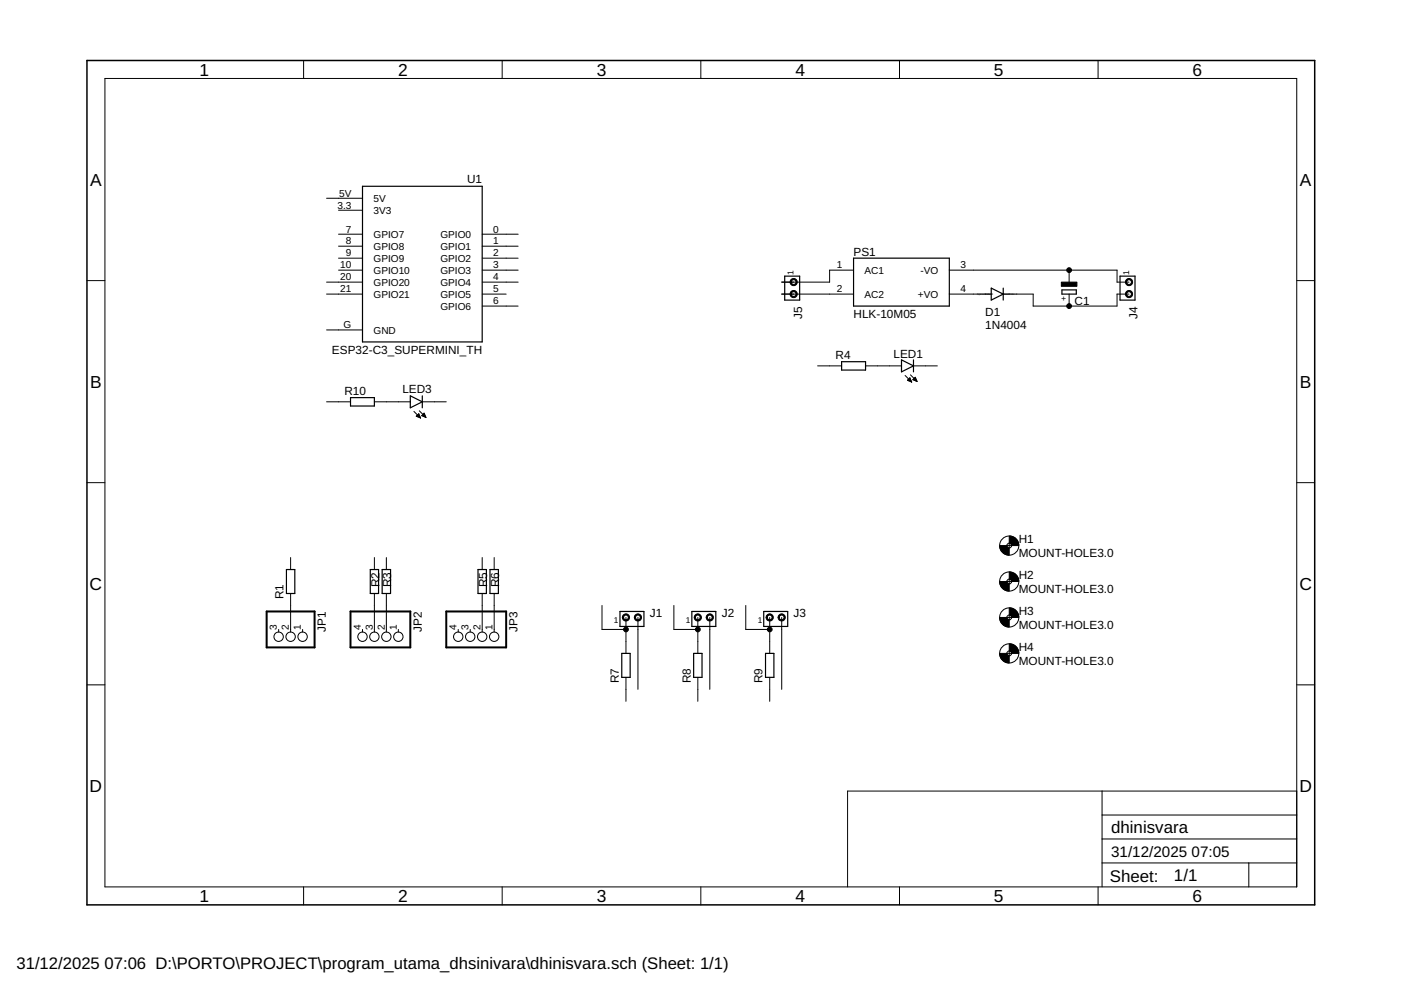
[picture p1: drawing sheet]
<svg xmlns="http://www.w3.org/2000/svg" width="297mm" height="210mm" viewBox="0 0 297 210" stroke-linecap="round" stroke-linejoin="round" font-family="sans-serif">
<g fill="none" stroke="#000" stroke-width=".25">
<path d="M76.9 39.5h25.3v33h-25.3zM166.4 58.5h3.1v5.1h-3.1zM181 54.7h20.3v10.2h-20.3zM237.5 58.5h3.1v5.1h-3.1zM178.4 76.7h5.1v1.8h-5.1zM191.1 76.3l2.6 1.3-2.6 1.2zM193.7 76.3v2.5M208.9 62.4h1.3M210.2 61.1l2.5 1.3-2.5 1.2zM212.7 62.4h1.3M212.7 61.1v2.5M225.1 61.5h3.1v.9h-3.1z"/>
<path d="M74.3 84.3h5.1v1.8h-5.1zM87 83.9l2.5 1.3-2.5 1.3zM89.5 83.9v2.6M60.7 120.8h1.8v5h-1.8zM78.5 120.8h1.8v5h-1.8zM81 120.8h1.8v5h-1.8zM101.3 120.8h1.8v5h-1.8zM103.9 120.8h1.8v5h-1.8zM131.4 129.6h5.1v3.2h-5.1zM131.8 138.5h1.8v5.1h-1.8zM146.7 129.6h5.1v3.2h-5.1zM147.1 138.5h1.7v5.1h-1.7z"/>
<path d="M161.9 129.6h5.1v3.2h-5.1zM162.3 138.5h1.8v5.1h-1.8z"/>
</g>
<g fill="none" stroke="#000" stroke-width=".21">
<path d="M22.2 16.6h252.7v171.4h-252.7zM64.4 12.8v3.8M106.5 12.8v3.8M148.6 12.8v3.8M190.7 12.8v3.8M232.8 12.8v3.8M18.4 59.5h3.8M69.2 59.8h7.7M69.2 42h7.7M71.8 44.6h5.1M71.8 49.7h5.1M71.8 52.2h5.1"/>
<path d="M71.8 54.7h5.1M71.8 57.3h5.1M102.2 59.8h7.7M102.2 49.7h7.7M102.2 52.2h7.7M102.2 54.7h7.7M102.2 57.3h7.7M181 57.3h-5.1v2.5h-10.2M201.3 57.3h35.5v2.5h2.6M226.7 57.3v2.5M274.9 59.5h3.8M69.2 62.4h7.7"/>
<path d="M69.2 70h7.7M102.2 62.4h5.1M102.2 64.9h7.7M165.7 62.4h15.3M173.4 77.6h5M183.5 77.6h7.6M191.9 79.6l1.4 1.4M193 79.5l1.4 1.4M193.7 77.6h5M201.3 62.4h7.6M214 62.4h5.1v2.5h17.7v-2.5h2.6M226.7 62.4v2.5"/>
<path d="M69.2 85.2h5.1M79.4 85.2h7.6M87.8 87.2l1.4 1.4M88.3 88.2l.9 .4M88.3 88.2l.5-.5 .4 .9M88.3 88.2h.7M88.4 88.1h.5M88.5 88h.4M88.6 88.4h.4M88.6 87.9h.2M88.8 87.8h.1M88.8 88.5h.3"/>
<path d="M88.9 87.1l1.4 1.4M89.1 88.6h.1M89.4 88.1l.5-.5 .4 .9zM89.4 88.1h.7M89.5 85.2h5.1M89.5 88h.6M89.7 87.9h.3M89.7 88.2h.5M89.8 87.8h.2M89.9 87.7h.1M90 88.4h.3M90.3 88.5h.1"/>
<path d="M192.4 80.6l.5-.5 .4 .9zM192.4 80.6h.7M192.5 80.5h.6M192.6 80.4h.4M192.7 80.8h.5M192.7 80.3h.3M192.8 80.2h.1M193 80.9h.2M193.3 81h.1M193.5 80.5l.9 .4M193.5 80.5l.6-.5 .3 .9M193.6 80.5h.7"/>
<path d="M193.6 80.4h.6M193.8 80.3h.4M193.9 80.2h.2M193.9 80.6h.4M194 80.1h.1M194.2 80.8h.2M18.4 102.3h3.8M61.6 118.2v2.6M79.4 118.2v2.6M81.9 118.2v2.6M102.2 118.2v2.6M104.8 118.2v2.6"/>
<path d="M213.5 115.7h1M214 115.2v1M274.9 102.3h3.8M59.1 133.5v.5M61.6 125.8v8.2M64.2 133.5v.5M76.9 133.5v.5M79.4 125.8v8.2M81.9 125.8v8.2M84.5 133.5v.5M97.2 133.5v.5M99.7 133.5v.5"/>
<path d="M102.2 125.8v8.2M104.8 125.8v8.2M127.6 128.4v5.1h5.1M132.7 130.9v7.6M135.3 130.9v15.3M142.9 128.4v5.1h5.1M148 130.9v7.6M150.5 130.9v15.3M158.1 128.4v5.1h5.1M163.2 130.9v7.6M165.7 130.9v15.3M213.5 123.3h1"/>
<path d="M213.5 130.9h1M213.5 138.5h1M214 122.8v1M214 130.4v1M214 138v1M18.4 145.2h3.8M132.7 143.6v5.1M148 143.6v5.1M163.2 143.6v5.1M274.9 145.2h3.8M233.7 167.7v20.3M233.7 177.9h41.2"/>
<path d="M233.7 172.8h41.2M274.9 167.7h-95.2v20.3M64.4 188v3.9M106.5 188v3.9M148.6 188v3.9M190.7 188v3.9M232.8 188v3.9M233.7 183h41.2M264.8 183v5"/>
<circle cx="214" cy="115.7" r="2.03"/>
<circle cx="214" cy="115.7" r=".51"/>
<circle cx="59.1" cy="135" r=".99"/>
<circle cx="61.6" cy="135" r=".99"/>
<circle cx="64.2" cy="135" r=".99"/>
<circle cx="76.9" cy="135" r=".99"/>
<circle cx="79.4" cy="135" r=".99"/>
<circle cx="81.9" cy="135" r=".99"/>
<circle cx="84.5" cy="135" r=".99"/>
<circle cx="97.2" cy="135" r=".99"/>
<circle cx="99.7" cy="135" r=".99"/>
<circle cx="102.2" cy="135" r=".99"/>
<circle cx="104.8" cy="135" r=".99"/>
<circle cx="214" cy="138.5" r="2.03"/>
<circle cx="214" cy="123.3" r="2.03"/>
<circle cx="214" cy="130.9" r="2.03"/>
<circle cx="214" cy="138.5" r=".51"/>
<circle cx="214" cy="123.3" r=".51"/>
<circle cx="214" cy="130.9" r=".51"/>
</g>
<path d="M56.5 129.6h10.2v7.7h-10.2zM74.3 129.6h12.7v7.7h-12.7zM94.6 129.6h12.7v7.7h-12.7z" fill="none" stroke="#000" stroke-width=".42"/>
<g fill="#000" stroke="#000" stroke-width=".21">
<path d="M167.7 59.3a.77 .77 0 0 1 1.2 .1 .77 .77 0 0 1-.4 1.1 .77 .77 0 0 1-1-.7h.3a.51 .51 0 0 1 .7-.4 .51 .51 0 0 1 .1 .8 .51 .51 0 0 1-.8-.2v-.2h-.3z" fill-rule="evenodd"/>
<path d="M238.8 59.3a.76 .76 0 0 1 1.2 .1 .76 .76 0 0 1-.4 1.1 .76 .76 0 0 1-1-.7h.3a.51 .51 0 0 1 .6-.5 .51 .51 0 0 1 .2 .8 .51 .51 0 0 1-.8-.1v-.2h-.3z" fill-rule="evenodd"/>
<path d="M167.7 61.8a.77 .77 0 0 1 1.2 .1 .77 .77 0 0 1-.4 1.2 .77 .77 0 0 1-1-.7h.3a.51 .51 0 0 1 .7-.5 .51 .51 0 0 1 .1 .9 .51 .51 0 0 1-.8-.3v-.1h-.3z" fill-rule="evenodd"/>
<path d="M238.8 61.8a.76 .76 0 0 1 1.2 .1 .76 .76 0 0 1-.4 1.2 .76 .76 0 0 1-1-.7h.3a.51 .51 0 0 1 .6-.6 .51 .51 0 0 1 .2 .9 .51 .51 0 0 1-.8-.2v-.1h-.3z" fill-rule="evenodd"/>
<path d="M211.9 115.7h1.6l.1 .3 .4 .2v1.5a2.04 2.04 0 0 1-2.1-2z" fill-rule="evenodd"/>
<path d="M214 113.6a1.97 1.97 0 0 1 2 2.1h-1.5l-.1-.3-.4-.2z" fill-rule="evenodd"/>
<path d="M132.1 130.4a.76 .76 0 0 1 1.2 .1 .76 .76 0 0 1-.4 1.1 .76 .76 0 0 1-.9-.7h.2a.51 .51 0 0 1 .7-.5 .51 .51 0 0 1 .2 .8 .51 .51 0 0 1-.9-.1v-.2h-.2z" fill-rule="evenodd"/>
<path d="M134.7 130.4a.76 .76 0 0 1 1.2 .1 .76 .76 0 0 1-.4 1.1 .76 .76 0 0 1-1-.7h.2a.52 .52 0 0 1 .8-.4 .52 .52 0 0 1 .1 .8 .52 .52 0 0 1-.8-.2l-.1-.2h-.2z" fill-rule="evenodd"/>
<path d="M147.4 130.4a.76 .76 0 0 1 1.2 .1 .76 .76 0 0 1-.4 1.1 .76 .76 0 0 1-1-.7h.2a.51 .51 0 0 1 .8-.4 .51 .51 0 0 1 .1 .8 .51 .51 0 0 1-.8-.2l-.1-.2h-.2z" fill-rule="evenodd"/>
<path d="M149.9 130.4a.76 .76 0 0 1 1.2 .1 .76 .76 0 0 1-.4 1.1 .76 .76 0 0 1-1-.7h.3a.51 .51 0 0 1 .7-.4 .51 .51 0 0 1 .1 .8 .51 .51 0 0 1-.8-.2v-.2h-.3z" fill-rule="evenodd"/>
<path d="M162.6 130.4a.76 .76 0 0 1 1.2 .1 .76 .76 0 0 1-.4 1.1 .76 .76 0 0 1-1-.7h.3a.51 .51 0 0 1 .7-.4 .51 .51 0 0 1 .1 .8 .51 .51 0 0 1-.8-.2v-.2h-.3z" fill-rule="evenodd"/>
<path d="M165.1 130.4a.76 .76 0 0 1 1.3 .1 .76 .76 0 0 1-.4 1.1 .76 .76 0 0 1-1-.7h.2a.51 .51 0 0 1 .8-.4 .51 .51 0 0 1 .1 .8 .51 .51 0 0 1-.9-.2v-.2h-.2z" fill-rule="evenodd"/>
<path d="M211.9 123.3h1.6l.1 .3 .4 .2v1.5a2.04 2.04 0 0 1-2.1-2z" fill-rule="evenodd"/>
<path d="M211.9 130.9h1.6l.1 .3 .4 .2v1.5a2.04 2.04 0 0 1-2.1-2z" fill-rule="evenodd"/>
<path d="M211.9 138.5h1.6l.1 .3 .4 .2v1.6a2.04 2.04 0 0 1-2.1-2.1z" fill-rule="evenodd"/>
<path d="M214 121.3a1.97 1.97 0 0 1 2 2h-1.5l-.1-.3-.4-.2z" fill-rule="evenodd"/>
<path d="M214 128.9a1.97 1.97 0 0 1 2 2h-1.5l-.2-.4-.3-.1z" fill-rule="evenodd"/>
<path d="M214 136.5a1.97 1.97 0 0 1 2 2h-1.5l-.2-.4-.3-.1z" fill-rule="evenodd"/>
<circle cx="226.7" cy="57.3" r=".51"/>
<circle cx="226.7" cy="64.9" r=".51"/>
<circle cx="132.7" cy="133.5" r=".51"/>
<circle cx="148" cy="133.5" r=".51"/>
<circle cx="163.2" cy="133.5" r=".51"/>
</g>
<path d="M225 59.8h3.3v.9h-3.3z" fill="#000" stroke="#000" stroke-width=".21"/>
<path d="M18.4 12.8h260.3v179.1h-260.3z" fill="none" stroke="#000" stroke-width=".32"/>
<g font-size="3.7">
<text x="42.3" y="16">1</text>
<text x="84.4" y="16">2</text>
<text x="126.5" y="16">3</text>
<text x="168.6" y="16">4</text>
<text x="210.7" y="16">5</text>
<text x="252.9" y="16">6</text>
<text x="19.1" y="39.4">A</text>
<text x="275.6" y="39.4">A</text>
<text x="19.1" y="82.2">B</text>
<text x="275.6" y="82.2">B</text>
<text x="19" y="125.1">C</text>
<text x="275.5" y="125.1">C</text>
<text x="19" y="167.9">D</text>
<text x="275.5" y="167.9">D</text>
<text x="42.3" y="191.2">1</text>
<text x="84.4" y="191.2">2</text>
<text x="126.5" y="191.2">3</text>
<text x="168.6" y="191.2">4</text>
<text x="210.7" y="191.2">5</text>
<text x="252.9" y="191.2">6</text>
</g>
<g font-size="3.6">
<text x="235.6" y="176.6">dhinisvara</text>
<text x="235.3" y="186.9">Sheet:</text>
<text x="248.9" y="186.8">1/1</text>
</g>
<g font-size="3.5">
<text x="3.5" y="205.4">31/12/2025</text>
<text x="22.2" y="205.4">07:06 D:\PORTO\PROJECT\program_utama_dhsinivara\dhinisvara.sch (Sheet: 1/1)</text>
</g>
<g font-size="3.2">
<text x="235.6" y="181.7">31/12/2025</text>
<text x="252.6" y="181.7">07:05</text>
</g>
<g font-size="2.5">
<text x="99" y="38.7">U1</text>
<text x="181" y="54.2">PS1</text>
<text x="227.8" y="64.6">C1</text>
<text x="170" y="67.5" transform="rotate(-90 170 67.5)">J5</text>
<text x="181" y="67.4">HLK-10M05</text>
<text x="208.9" y="69.7">1N4004</text>
<text x="208.9" y="66.9">D1</text>
<text x="241.2" y="67.5" transform="rotate(-90 241.2 67.5)">J4</text>
<text x="70.4" y="75">ESP32-C3_SUPERMINI_TH</text>
<text x="177.2" y="76.1">R4</text>
<text x="189.4" y="75.8">LED1</text>
<text x="73" y="83.7">R10</text>
<text x="85.3" y="83.4">LED3</text>
<text x="216" y="118.1">MOUNT-HOLE3.0</text>
<text x="216" y="115.1">H1</text>
<text x="80.4" y="124.6" transform="rotate(-90 80.4 124.6)">R2</text>
<text x="83" y="124.6" transform="rotate(-90 83 124.6)">R3</text>
<text x="103.3" y="124.6" transform="rotate(-90 103.3 124.6)">R5</text>
<text x="105.8" y="124.6" transform="rotate(-90 105.8 124.6)">R6</text>
<text x="216" y="125.8">MOUNT-HOLE3.0</text>
<text x="216" y="122.7">H2</text>
<text x="60.1" y="127.1" transform="rotate(-90 60.1 127.1)">R1</text>
<text x="137.8" y="130.9">J1</text>
<text x="153" y="130.9">J2</text>
<text x="168.3" y="130.9">J3</text>
<text x="216" y="130.3">H3</text>
<text x="69.1" y="134" transform="rotate(-90 69.1 134)">JP1</text>
<text x="89.4" y="134" transform="rotate(-90 89.4 134)">JP2</text>
<text x="109.7" y="134" transform="rotate(-90 109.7 134)">JP3</text>
<text x="216" y="133.4">MOUNT-HOLE3.0</text>
<text x="216" y="137.9">H4</text>
<text x="216" y="141">MOUNT-HOLE3.0</text>
<text x="131.2" y="144.9" transform="rotate(-90 131.2 144.9)">R7</text>
<text x="146.5" y="144.9" transform="rotate(-90 146.5 144.9)">R8</text>
<text x="161.7" y="144.9" transform="rotate(-90 161.7 144.9)">R9</text>
</g>
<g font-size="2.1">
<text x="71.9" y="41.7">5V</text>
<text x="71.5" y="44.2">3.3</text>
<text x="79.2" y="42.8">5V</text>
<text x="79.2" y="45.3">3V3</text>
<text x="73.3" y="49.3">7</text>
<text x="73.3" y="51.8">8</text>
<text x="79.2" y="50.4">GPIO7</text>
<text x="79.2" y="53">GPIO8</text>
<text x="93.4" y="50.4">GPIO0</text>
<text x="93.4" y="53">GPIO1</text>
<text x="104.6" y="49.3">0</text>
<text x="104.6" y="51.8">1</text>
<text x="72.1" y="56.9">10</text>
<text x="72.1" y="59.5">20</text>
<text x="73.3" y="54.4">9</text>
<text x="79.2" y="55.5">GPIO9</text>
<text x="79.2" y="58">GPIO10</text>
<text x="93.4" y="55.5">GPIO2</text>
<text x="93.4" y="58">GPIO3</text>
<text x="104.6" y="54.4">2</text>
<text x="104.6" y="56.9">3</text>
<text x="104.6" y="59.5">4</text>
<text x="177.4" y="56.9">1</text>
<text x="183.3" y="58">AC1</text>
<text x="195.1" y="58">-VO</text>
<text x="203.6" y="56.9">3</text>
<text x="72.1" y="62">21</text>
<text x="79.2" y="60.6">GPIO20</text>
<text x="79.2" y="63.1">GPIO21</text>
<text x="93.4" y="60.6">GPIO4</text>
<text x="93.4" y="63.1">GPIO5</text>
<text x="93.4" y="65.6">GPIO6</text>
<text x="104.6" y="62">5</text>
<text x="104.6" y="64.5">6</text>
<text x="177.4" y="62">2</text>
<text x="183.3" y="63.1">AC2</text>
<text x="194.6" y="63.1">+VO</text>
<text x="203.6" y="62">4</text>
<text x="72.8" y="69.6">G</text>
<text x="79.2" y="70.7">GND</text>
<text x="58.7" y="133.7" transform="rotate(-90 58.7 133.7)">3</text>
<text x="61.3" y="133.7" transform="rotate(-90 61.3 133.7)">2</text>
<text x="63.8" y="133.7" transform="rotate(-90 63.8 133.7)">1</text>
<text x="76.5" y="133.7" transform="rotate(-90 76.5 133.7)">4</text>
<text x="79" y="133.7" transform="rotate(-90 79 133.7)">3</text>
<text x="81.6" y="133.7" transform="rotate(-90 81.6 133.7)">2</text>
<text x="84.1" y="133.7" transform="rotate(-90 84.1 133.7)">1</text>
<text x="96.8" y="133.7" transform="rotate(-90 96.8 133.7)">4</text>
<text x="99.3" y="133.7" transform="rotate(-90 99.3 133.7)">3</text>
<text x="101.9" y="133.7" transform="rotate(-90 101.9 133.7)">2</text>
<text x="104.4" y="133.7" transform="rotate(-90 104.4 133.7)">1</text>
</g>
<g font-size="1.8">
<text x="168.3" y="58.3" transform="rotate(-90 168.3 58.3)">1</text>
<text x="239.4" y="58.3" transform="rotate(-90 239.4 58.3)">1</text>
<text x="226.1" y="63.8" transform="rotate(-90 226.1 63.8)">+</text>
<text x="130.2" y="132.2">1</text>
<text x="145.4" y="132.2">1</text>
<text x="160.7" y="132.2">1</text>
</g>
<g font-size=".6">
<text x="207.2" y="62.5">SpiceOrder 1</text>
<text x="212.3" y="62.5">SpiceOrder 2</text>
</g>
</svg>
